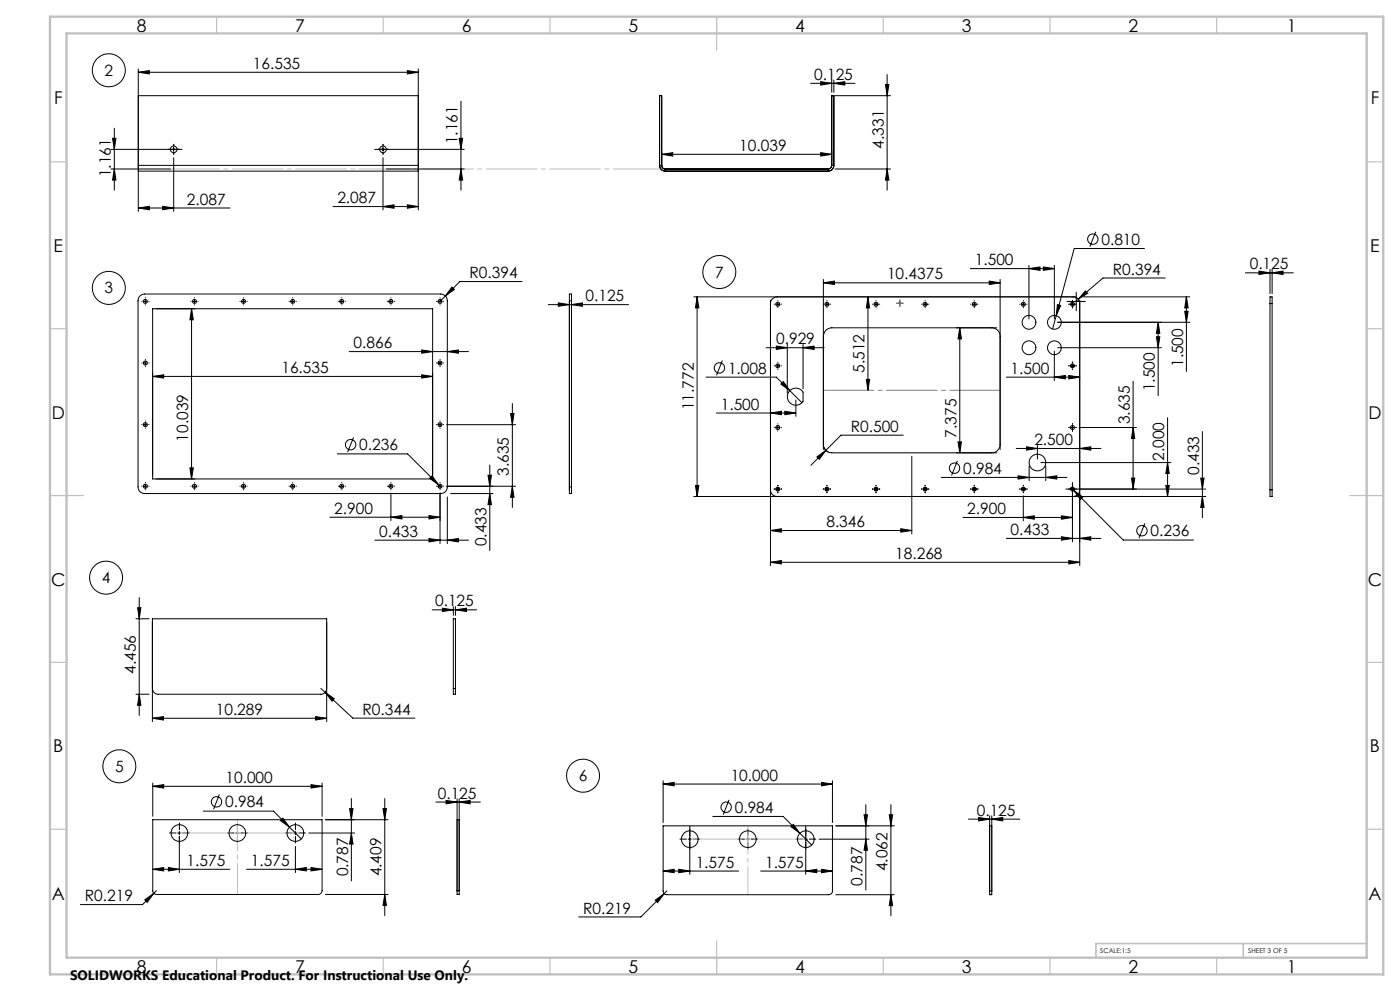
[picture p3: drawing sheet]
<svg xmlns="http://www.w3.org/2000/svg" width="420mm" height="297mm" viewBox="0 0 420 297" stroke-linecap="round" stroke-linejoin="round" font-family="sans-serif">
<g fill="none" stroke="#000" stroke-width=".3">
<path d="M34.3 38.4v18.6M41.5 21.7l3.3-.5v1zM41.5 20.7v29.6M41.5 21.7h84M41.5 28.7h84M122.2 21.2l3.3 .5-3.3 .5zM125.5 20.7v29.6M138.3 30.3v26.7M243.2 25h13.3M246.2 24.5l3.3 .5-3.3 .5zM249.5 24v3.7M250.2 25l3.2-.5v1z"/>
<path d="M250.2 24v3.7M250.5 28.7h16.7M265.6 25.4h1.1l-.6 3.3zM266.1 22.3v34.7M33.3 44.8h21.3M33.3 50.7h17.8M33.8 41.4h1l-.5 3.4zM34.3 50.7l.5 3.3h-1zM41.5 50.5v12.9M41.5 49.6h84v1.7h-84zM52.1 44.3v1M52.1 47.3v16.1"/>
<path d="M112.4 44.8h26.9M114.9 44.3v1M114.9 47.3v15.6M115.9 50.7h23.4M125.5 50.5v12.4M137.8 41.4h1l-.5 3.4zM138.3 50.7l.5 3.3h-1zM197.9 49.6h.6a1.09 1.09 0 0 0 1.1 1.1M197.9 49.6a1.75 1.75 0 0 0 1.7 1.7M197.9 49.6v-20.9h.6v21M198.5 46.2l3.3-.4v1zM198.5 46.2h51"/>
<path d="M199.6 50.7h48.8M199.6 51.3h48.8M199.6 50.7v.6M246.2 45.8l3.3 .4-3.3 .6zM248.4 50.7v.6M250.2 49.6h-.7a1.15 1.15 0 0 1-1.1 1.1M250.2 49.6a1.75 1.75 0 0 1-1.8 1.7M250.2 49.6v-20.9h-.7v21M250.5 50.7h16.7M266.1 50.7l.6 3.3h-1.1zM41.5 62.3l3.3-.5v1.1zM41.5 62.3h27.5"/>
<path d="M48.8 61.8l3.3 .5-3.3 .6zM99.9 61.9h25.6M114.9 61.9l3.3-.5v1zM122.2 61.4l3.3 .5-3.3 .5zM308.7 79.5v16.1M316.3 79.5v16.1M328.7 69.5l-1.7 4.4M343.3 74.5h-21l-5.4 20.1M42 88.7l1.4-.6h88.8a2.05 2.05 0 0 1 2 2v55.8a1.99 1.99 0 0 1-2 2h-88.8a1.93 1.93 0 0 1-2-2v-55.8l.2-.7zM43.1 90.3h1M43.6 89.8v1M45.8 92.5h84v51h-84z"/>
<path d="M57.5 92.5l.5 3.3h-1zM57.5 92.5v51M57.8 90.3h1M58.3 89.8v1M72.6 90.3h1M73.1 89.8v1M87.3 90.3h1M87.8 89.8v1M102 90.3h1M102.5 89.8v1M116.8 90.3h1M117.3 89.8v1"/>
<path d="M131.5 90.3h1M132 89.8v1M133.6 88.7l-1.4 1.4M135.6 86l.7 .7-2.7 2zM156.6 84.4h-18.6l-4.4 4.3M164.5 91.3h24.1M167.5 90.8l3.3 .5-3.3 .5zM170.8 90.1v-2h.6v2M170.8 90.1v56.8M170.8 90.1h.6M171.4 91.3l3.3-.5v1zM171.4 90.1v56.8"/>
<path d="M208.1 89h114.8M209.1 89l.6 3.3h-1.1zM209.1 89v59.8M231.1 90v79.5M232.8 91.2h1M233.2 89a1.99 1.99 0 0 0-2.1 2M233.3 90.7v1M247 84.8l3.3-.6v1.1zM247 83.7v51M247 84.8h53M247.6 91.2h1M248.1 90.7v1"/>
<path d="M260.4 89l.5 3.3h-1zM260.4 89v28M262.3 91.2h1M262.8 90.7v1M277 91.2h1M277.5 90.7v1M287.9 98.2l.5 3.4h-1zM287.9 98.2v37.5M291.1 80.5h25.2M291.8 91.2h1M292.3 90.7v1M296.8 84.2l3.2 .6-3.2 .5z"/>
<path d="M297.5 98.2a2.51 2.51 0 0 1 2.5 2.6M299 98.2h-49.4a2.57 2.57 0 0 0-2.6 2.6M300 83.7v51M306.5 91.2h1M307 90.7v1M308.7 80.5l3.3-.5v1zM313 80l3.3 .5-3.3 .5zM316.9 94.6l-1.1 4M317.2 91.3l1 .2-1.3 3.1zM317.3 96.6h39.6M320.1 90.3h5.5M321.2 91.2h1"/>
<path d="M321.7 90.7v1M321.9 89a1.99 1.99 0 0 1 2 2M322.7 89.1l1 1M322.9 87.6v5.5M323 90.1l-.1 .2M323.9 90v79.5M324.9 89h32M325.6 87.2l.7 .7-2.8 1.8zM347.5 96.6v22M347.5 96.6l.4 3.3h-1zM349.6 83.3h-18.7l-7.4 6.4M355.4 93.3h1l-.5 3.3z"/>
<path d="M355.9 89l.5 3.3h-1zM355.9 89v22.3M373.6 81.8h14.4M377.7 81.2l3.3 .6-3.3 .5zM381 80.7v7.3M381 91v-2h.6v2M381 91v55.8M381 91h.6M381.6 91v55.8M381.6 81.8l3.3-.6v1.1zM381.6 80.7v7.3M43.1 108.8h1"/>
<path d="M43.6 108.3v1M45.8 112.8l3.3-.5v1zM45.8 112.8h84M104.7 105.4h35.8M126.5 104.9l3.3 .5-3.3 .5zM126.5 112.3l3.3 .5-3.3 .5zM131.5 108.8h1M132 108.3v1M134.2 105.4l3.3-.5v1zM211.8 113h21.1l7.7 7.7M216.7 108.1l-1.8 4.4M229.8 104.2h17.5"/>
<path d="M232.8 109.6h1M232.9 103.7l3.3 .5-3.3 .5zM233.3 109.1v1M234.2 115.1l.8-.7 2 2.7zM236.2 103.2v14.7M236.9 117.2a2.51 2.51 0 0 1 4 .3v2.8a2.55 2.55 0 0 1-3.7 .6 2.55 2.55 0 0 1-.3-3.7zM238.8 119.9v4.9M240.9 104.2l3.3-.5v1zM240.9 103.2v13.3M259.9 113.7h1l-.5 3.3zM301.9 113h22M316.3 113l3.3-.5v1.1z"/>
<path d="M316.3 105.2v8.8M317.3 104.2h31.1M320.6 112.5l3.3 .5-3.3 .6zM321.2 109.6h1M321.7 109.1v1M339.9 114.3v32.3M346.9 100.9h1l-.4 3.3zM43.1 127.3h1M43.6 126.7v1.1M101.2 136h21.1l10.1 10.2M106.1 131.1l-1.8 4.4M131.5 127.3h1"/>
<path d="M132 126.7v1.1M134 127.3h20.7M146.9 139.4v25.6M153.2 124h1l-.5 3.3zM153.7 120.9v31.2M214.9 123.8h23.9M231.1 123.8l3.3-.5v1zM232.8 128.1h1M233.3 127.6v1M235.4 123.3l3.4 .5-3.4 .5zM245.1 136.9l2.7-1.9-2 2.7zM247 133.2a2.57 2.57 0 0 0 2.6 2.5h49.4"/>
<path d="M247.2 134.1l.5 .8 .9 .6M271 130.4h-18.7l-9 9M273.5 136.7v23.3M287.2 138.1l-1.7 4.4M287.4 132.4h1l-.5 3.3zM300 133.2a2.57 2.57 0 0 1-2.5 2.5M304.9 134.4h25.4M307.9 133.9l3.3 .5-3.3 .5zM308.8 139.6v4.5M311.2 133.4v4.2M312.2 138.6h39.1M313.7 139.6v4.5"/>
<path d="M321.2 128.1h1M321.7 127.6v1M323.7 128.1h17.2M323.9 134.4l3.3-.5v1zM339.9 128.1l.5 3.3h-1zM350.3 125.2v23.6M350.3 138.6l.5 3.3h-1.1zM360.7 129.4v25.7M43.1 145.7h1M43.6 145.2v1M57 140.2h1l-.5 3.3zM57.8 145.7h1"/>
<path d="M58.3 145.2v1M72.6 145.7h1M73.1 145.2v1M87.3 145.7h1M87.8 145.2v1M99 155h33M102 145.7h1M102.5 145.2v1M116.8 145.7h1M117.3 145.2v1M117.3 155l3.3-.5v1zM117.3 147.7v8.3"/>
<path d="M128.7 154.5l3.3 .5-3.3 .5zM128.9 143.3l.7-.7 2 2.7zM131.5 145.7h1M132 145.2v1M132 147.7v15.2M134.2 148.9v14M135.2 147.9h12.7M146.4 142.4h1l-.5 3.3zM146.9 147.9l.5 3.3h-1zM153.7 145.7l.5 3.3h-1zM154.7 145.7h-20.7M170.8 145.9h.6v2h-.6z"/>
<path d="M208.1 148.8h153.6M208.6 145.5h1.1l-.6 3.3zM231.1 146.8a1.99 1.99 0 0 0 2.1 2M231.1 159l3.3-.5v1zM231.1 159h42.4M232.8 146.6h1M233.3 146.1v1M247.6 146.6h1M248.1 146.1v1M262.3 146.6h1M262.8 146.1v1M270.2 158.5l3.3 .5-3.3 .5z"/>
<path d="M277 146.6h1M277.5 146.1v1M282.4 143.1h37.7M288.9 155.1h32.8M291.8 146.6h1M292.3 146.1v1M305.4 142.6l3.4 .5-3.4 .5zM306.5 146.6h1M307 155.1l3.3-.5v1zM307 146.1v1M307 148.6v7.5M313.7 143.1l3.3-.5v1z"/>
<path d="M318.4 154.6l3.3 .5-3.3 .5zM319.7 146.6h42M321.3 146.2l.9 .8M321.7 144.6v17.8M322.2 147l2.6 2-.7 .7zM322.2 147l14.8 14.9h21.1M323.9 146.8a1.99 1.99 0 0 1-2 2M339.4 143.3h1l-.5 3.3zM343.5 156.8l-1.8 4.5M349.7 145.5h1.1l-.5 3.3zM360.2 143.3h1l-.5 3.3zM360.7 148.8l.5 3.3h-1z"/>
<path d="M381 146.8v2h.6v-2M381 146.8h.6M41.8 179.1v35.3M112.4 161.9h28.1M128.7 161.4l3.3 .5-3.3 .5zM134.2 161.9l3.3-.5v1zM231.1 168.5l3.3-.5v1zM231.1 168.5h92.8M301.9 161.4h28.4M318.4 160.9l3.3 .5-3.3 .5zM320.6 168l3.3 .5-3.3 .5zM323.9 161.4l3.3-.5v1z"/>
<path d="M40.8 185.5h3.9M41.3 182.1h1l-.5 3.4zM129.6 182.8h13.4M132.7 182.3l3.3 .5-3.3 .5zM136 181.8v2.6M136.6 182.8l3.3-.5v1zM136.6 181.8v2.6M40.8 208.1h3.9M41.8 208.1l.5 3.3h-1zM45.7 206.3a1.75 1.75 0 0 0 1.8 1.8h48.7a1.75 1.75 0 0 0 1.8-1.8M45.7 215.3l3.3-.5v1zM45.7 216.3v-30.8h52.3v30.8"/>
<path d="M45.7 215.3h52.3M94.7 214.8l3.3 .5-3.3 .5zM96.2 206.3l1.3 1.2M97.5 207.5l2.8 1.9-.7 .7zM97.5 207.5l8.3 7.7h18.7M136 206.3v1.8h.6v-1.8M136 206.3v-20.8h.6v20.8M136 206.3h.6M45.8 235.7l3.3-.5v1zM45.8 234.7v9.9M45.8 235.7h50.8M65.8 238.1l-1.7 4.4"/>
<path d="M93.3 235.2l3.3 .5-3.3 .5zM96.6 234.7v9.9M105.4 239.3v24.7M115.4 239.3v35.1M133.8 239.9l3.3 .5-3.3 .5zM137.1 239.4v27.6M137.8 239.4v27.6M198.9 235l3.3-.5v1zM198.9 234v12.5M198.9 235h50.8M218.7 239.7l-1.7 4.5M246.5 234.5l3.2 .5-3.2 .5z"/>
<path d="M249.7 234v12.5M45.8 245.7h50.8v21.2a1.21 1.21 0 0 1-1.1 1.2h-48.6a1.15 1.15 0 0 1-1.1-1.2zM50.5 260l3.3 .5-3.3 .5zM53.3 249.7h1M53.8 249.2v1M53.8 250.6v10.9M61 243.1h21.1l8.3 8.3M70.7 249.7h1M71.2 249.2v1M84.1 245.9l.8-.7 2 2.7zM88.1 249.7h1M88.6 249.2v1"/>
<path d="M88.6 253.6v7.9M92.6 249.7h13.8M93.3 260l3.3 .5-3.3 .5zM104.9 242.4h1l-.5 3.3zM105.4 249.7l.5 3.3h-1zM114.9 242.4h1l-.5 3.3zM116.4 245.7h-18.8M130.8 240.4h13.3M137.1 245.7h.7M137.8 240.4l3.2-.5v1zM198.9 247.5h50.8v19.5a1.09 1.09 0 0 1-1.1 1.1h-48.5a1.09 1.09 0 0 1-1.2-1.1zM206.4 251.5h1"/>
<path d="M206.9 247.5v14.5M213.9 244.7h21l5.1 5M223.8 251.5h1M224.3 251v1M238 247l2 2.7-2.7-1.9zM240 249.7l3.5 3.6M241.2 251.5h1.1M241.7 247.5v14.5M245.7 251.5h15M259.2 244.2h1l-.4 3.3zM259.8 251.5l.4 3.3h-1zM259.8 241.2v25.5"/>
<path d="M266.8 244.2h1l-.5 3.3zM267.3 241.2v33.3M268.3 247.5h-17.5M290.5 245.5h15.4M293.6 245l3.3 .5-3.3 .5zM296.9 247.5h.6M296.9 244.5v22.6M297.5 245.5l3.3-.5v1zM297.5 244.5v22.6M43.4 269.7l2.7-2-1.9 2.7zM45.8 260.5l3.3-.5v1zM45.8 260.5h23.1"/>
<path d="M46.9 266.9l-4.1 4.2h-18.7M74 260.5h22.6M88.6 260.5l3.3-.5v1zM97.6 268.1h18.8M115.4 268.1l.5 3.3h-1zM137.1 266.9h.7v1.2h-.7zM196.6 269.8l2.6-2-1.9 2.7zM198.9 261.1l3.3-.6v1zM198.9 261.1h22.7M200.1 267l-7.8 7.8h-18.7M203.6 260.5l3.3 .6-3.3 .4zM228.2 261.1h21.5"/>
<path d="M241.7 261.1l3.3-.6v1zM246.5 260.5l3.2 .6-3.2 .4zM250.8 268.1h17.5M267.3 268.1l.5 3.3h-1zM296.9 267h.6v1.1h-.6z"/>
<circle cx="32.6" cy="21.1" r="4.9"/>
<circle cx="52.1" cy="44.8" r=".99"/>
<circle cx="114.9" cy="44.8" r="1"/>
<circle cx="327.8" cy="71.7" r="1.55"/>
<circle cx="32.6" cy="86.3" r="4.9"/>
<circle cx="43.6" cy="90.3" r=".59"/>
<circle cx="58.3" cy="90.3" r=".59"/>
<circle cx="73.1" cy="90.3" r=".6"/>
<circle cx="87.8" cy="90.3" r=".59"/>
<circle cx="102.5" cy="90.3" r=".6"/>
<circle cx="117.3" cy="90.3" r=".6"/>
<circle cx="132" cy="90.3" r=".59"/>
<circle cx="215.8" cy="81.5" r="4.9"/>
<circle cx="233.3" cy="91.2" r=".6"/>
<circle cx="248.1" cy="91.2" r=".61"/>
<circle cx="262.8" cy="91.2" r=".61"/>
<circle cx="277.5" cy="91.2" r=".6"/>
<circle cx="292.3" cy="91.2" r=".61"/>
<circle cx="307" cy="91.2" r=".6"/>
<circle cx="308.7" cy="96.6" r="2.07"/>
<circle cx="316.3" cy="96.6" r="2.07"/>
<circle cx="321.7" cy="91.2" r=".6"/>
<circle cx="43.6" cy="108.8" r=".6"/>
<circle cx="132" cy="108.8" r=".6"/>
<circle cx="215.8" cy="110.3" r="1.55"/>
<circle cx="233.3" cy="109.7" r=".59"/>
<circle cx="308.7" cy="104.2" r="2.07"/>
<circle cx="316.3" cy="104.2" r="2.07"/>
<circle cx="321.7" cy="109.7" r=".59"/>
<circle cx="43.6" cy="127.3" r=".59"/>
<circle cx="105.2" cy="133.3" r="1.55"/>
<circle cx="132" cy="127.3" r=".59"/>
<circle cx="233.3" cy="128.1" r=".6"/>
<circle cx="311.2" cy="138.6" r="2.5"/>
<circle cx="321.7" cy="128.1" r=".6"/>
<circle cx="43.6" cy="145.7" r=".6"/>
<circle cx="58.3" cy="145.7" r=".6"/>
<circle cx="73.1" cy="145.7" r=".61"/>
<circle cx="87.8" cy="145.7" r=".6"/>
<circle cx="102.5" cy="145.7" r=".61"/>
<circle cx="117.3" cy="145.7" r=".61"/>
<circle cx="132" cy="145.7" r=".6"/>
<circle cx="233.3" cy="146.6" r=".59"/>
<circle cx="248.1" cy="146.6" r=".6"/>
<circle cx="262.8" cy="146.6" r=".6"/>
<circle cx="277.5" cy="146.6" r=".59"/>
<circle cx="286.3" cy="140.3" r="1.56"/>
<circle cx="292.3" cy="146.6" r=".6"/>
<circle cx="307" cy="146.6" r=".59"/>
<circle cx="321.7" cy="146.6" r=".59"/>
<circle cx="342.6" cy="159.1" r="1.55"/>
<circle cx="31.8" cy="173.1" r="4.9"/>
<circle cx="35.8" cy="229.7" r="4.9"/>
<circle cx="174.9" cy="232.5" r="4.9"/>
<circle cx="53.8" cy="249.7" r="2.49"/>
<circle cx="65" cy="240.3" r="1.55"/>
<circle cx="71.2" cy="249.7" r="2.5"/>
<circle cx="88.6" cy="249.7" r="2.5"/>
<circle cx="206.9" cy="251.5" r="2.5"/>
<circle cx="217.8" cy="241.9" r="1.55"/>
<circle cx="224.3" cy="251.5" r="2.5"/>
<circle cx="241.7" cy="251.5" r="2.5"/>
</g>
<g fill="none" stroke="#000" stroke-width=".3" stroke-dasharray="15.2 1.3 1.3 1.3">
<path d="M51.1 44.7h-.5M52.1 43.7v-.5M52.1 45.7v.5M53.1 44.7h.5M113.9 44.7h-.5M114.9 43.7v-.5M114.9 45.7v.5M115.9 44.7h.5M42.6 90.3h-.1M43.6 89.3v-.1M43.6 91.3v.1M44.6 90.3h.1"/>
<path d="M57.4 90.3h-.1M58.4 89.3v-.1M58.4 91.3v.1M59.4 90.3h.1M72.1 90.3h-.1M73.1 89.3v-.1M73.1 91.3v.1M74.1 90.3h.1M86.8 90.3h-.1M87.8 89.3v-.1M87.8 91.3v.1M88.8 90.3h.1"/>
<path d="M101.6 90.3h-.1M102.6 89.3v-.1M102.6 91.3v.1M103.6 90.3h.1M116.3 90.3h-.1M117.3 89.3v-.1M117.3 91.3v.1M118.3 90.3h.1M131 90.3h-.1M132 89.3v-.1M132 91.3v.1M133 90.3h.1"/>
<path d="M232.4 91.2h-.1M233.4 90.2v-.1M233.4 92.2v.1M234.4 91.2h.1M247.1 91.2h-.1M248.1 90.2v-.1M248.1 92.2v.1M249.1 91.2h.1M261.8 91.2h-.1M262.8 90.2v-.1M262.8 92.2v.1M263.8 91.2h.1"/>
<path d="M276.6 91.2h-.1M277.6 90.2v-.1M277.6 92.2v.1M278.6 91.2h.1M291.3 91.2h-.1M292.3 90.2v-.1M292.3 92.2v.1M293.3 91.2h.1M306 91.2h-.1M307 90.2v-.1M307 92.2v.1M308 91.2h.1"/>
<path d="M320.8 91.2h-.1M321.8 92.2v.1M321.8 90.2v-.1M322.8 91.2h.1M42.6 108.8h-.1M43.6 107.8v-.1M43.6 109.8v.1M44.6 108.8h.1M131 108.8h-.1M132 107.8v-.1M132 109.8v.1M133 108.8h.1"/>
<path d="M232.4 109.6h-.1M233.4 108.6v-.1M233.4 110.6v.1M234.4 109.6h.1M320.8 109.6h-.1M321.8 110.6v.1M321.8 108.6v-.1M322.8 109.6h.1M42.6 127.2h-.1M43.6 126.2v-.1M43.6 128.2v.1M44.6 127.2h.1"/>
<path d="M131 127.2h-.1M132 126.2v-.1M132 128.2v.1M133 127.2h.1M232.4 128.1h-.1M233.4 127.1v-.1M233.4 129.1v.1M234.4 128.1h.1M320.8 128.1h-.1M321.8 129.1v.1M321.8 127.1v-.1M322.8 128.1h.1"/>
<path d="M42.6 145.7h-.1M43.6 144.7v-.1M43.6 146.7v.1M44.6 145.7h.1M57.4 145.7h-.1M58.4 144.7v-.1M58.4 146.7v.1M59.4 145.7h.1M72.1 145.7h-.1M73.1 144.7v-.1M73.1 146.7v.1M74.1 145.7h.1"/>
<path d="M86.8 145.7h-.1M87.8 144.7v-.1M87.8 146.7v.1M88.8 145.7h.1M101.6 145.7h-.1M102.6 144.7v-.1M102.6 146.7v.1M103.6 145.7h.1M116.3 145.7h-.1M117.3 144.7v-.1M117.3 146.7v.1M118.3 145.7h.1"/>
<path d="M131 145.7h-.1M132 144.7v-.1M132 146.7v.1M133 145.7h.1M232.4 146.6h-.1M233.4 147.6v.1M233.4 145.6v-.1M234.4 146.6h.1M247.1 146.6h-.1M248.1 147.6v.1M248.1 145.6v-.1M249.1 146.6h.1"/>
<path d="M261.8 146.6h-.1M262.8 147.6v.1M262.8 145.6v-.1M263.8 146.6h.1M276.6 146.6h-.1M277.6 147.6v.1M277.6 145.6v-.1M278.6 146.6h.1M291.3 146.6h-.1M292.3 147.6v.1M292.3 145.6v-.1M293.3 146.6h.1"/>
<path d="M306 146.6h-.1M307 147.6v.1M307 145.6v-.1M308 146.6h.1M320.8 146.6h-.1M321.8 147.6v.1M321.8 145.6v-.1M322.8 146.6h.1M52.8 249.6h-2M53.8 248.6v-2M53.8 250.6v2M54.8 249.6h2"/>
<path d="M70.2 249.6h-2M71.2 248.6v-2M71.2 250.6v2M72.2 249.6h2M87.6 249.6h-2M88.6 248.6v-2M88.6 250.6v2M89.6 249.6h2M206 251.5h-2M207 250.5v-2M207 252.5v2M208 251.5h2"/>
<path d="M223.4 251.5h-2M224.4 250.5v-2M224.4 252.5v2M225.4 251.5h2M240.8 251.5h-2M241.8 250.5v-2M241.8 252.5v2M242.8 251.5h2"/>
</g>
<path d="M269.5 90.9h-.5M270 91.4v.5M270 90.4v-.5M270.5 90.9h.5" fill="none" stroke="#808000" stroke-width=".3" stroke-dasharray="15.2 1.3 1.3 1.3"/>
<path d="M269.5 90.9h.9M269.9 90.4v1" fill="none" stroke="#808000" stroke-width=".3"/>
<path d="M299.8 117h-52.5" fill="none" stroke="#808080" stroke-width=".3" stroke-dasharray="15.2 1.3 1.3 1.3" stroke-dashoffset=".4"/>
<path d="M53.8 249.6h34.8M241.8 251.5h-34.8" fill="none" stroke="#c0c0c0" stroke-width=".3" stroke-dasharray="15.2 1.3 1.3 1.3" stroke-dashoffset="-.3"/>
<path d="M71.2 245.6v22.4" fill="none" stroke="#c0c0c0" stroke-width=".3" stroke-dasharray="15.2 1.3 1.3 1.3" stroke-dashoffset="5.9"/>
<path d="M199.6 50.6h-149.4" fill="none" stroke="#c0c0c0" stroke-width=".3" stroke-dasharray="15.2 1.3 1.3 1.3" stroke-dashoffset="-.4"/>
<path d="M224.4 247.5v20.6" fill="none" stroke="#c0c0c0" stroke-width=".3" stroke-dasharray="15.2 1.3 1.3 1.3" stroke-dashoffset="6.8"/>
<g fill="none" stroke="#c0c0c0" stroke-width=".35">
<path d="M65 5v5M115 5v5M165 5v5M215 5v10M265 5v5M315 5v5M365 5v5M15 48.5h5M410 48.5h5M15 98.5h5M410 98.5h5M15 148.5h10"/>
<path d="M405 148.5h10M15 198.5h5M410 198.5h5M15 248.5h5M410 248.5h5M65 287v5M115 287v5M165 287v5M215 282v10M265 287v5M315 287v5M365 287v5"/>
</g>
<path d="M373 282.8v4.2M410 282.8h-81.2v4.2" fill="none" stroke="#c0c0c0" stroke-width=".5"/>
<path d="M15 5h400v287h-400zM20 10h390v277h-390z" fill="none" stroke="#c0c0c0" stroke-width=".7"/>
<g fill="#000">
<path d="M33.8 41.4h1l-.5 3.4zM34.3 50.7l.5 3.3h-1zM265.6 25.4h1.1l-.6 3.3zM266.1 50.7l.6 3.3h-1.1z"/>
<path d="M137.8 41.4h1l-.5 3.4zM138.3 50.7l.5 3.3h-1z"/>
<path d="M198.5 46.2l3.3-.4v1zM246.2 45.8l3.3 .4-3.3 .6z"/>
<path d="M287.9 98.2l.5 3.4h-1zM287.4 132.4h1l-.5 3.3z"/>
<path d="M296.8 84.2l3.2 .6-3.2 .5zM247 84.8l3.3-.6v1.1z"/>
<path d="M45.8 112.8l3.3-.5v1zM126.5 112.3l3.3 .5-3.3 .5zM128.7 161.4l3.3 .5-3.3 .5zM134.2 161.9l3.3-.5v1z"/>
<path d="M134.2 105.4l3.3-.5v1zM126.5 104.9l3.3 .5-3.3 .5z"/>
<path d="M259.9 113.7h1l-.5 3.3zM260.4 89l.5 3.3h-1z"/>
<path d="M153.2 124h1l-.5 3.3zM153.7 145.7l.5 3.3h-1z"/>
<path d="M231.1 123.8l3.3-.5v1zM235.4 123.3l3.4 .5-3.4 .5z"/>
<path d="M128.7 154.5l3.3 .5-3.3 .5zM117.3 155l3.3-.5v1z"/>
<path d="M270.2 158.5l3.3 .5-3.3 .5zM231.1 159l3.3-.5v1zM313.7 143.1l3.3-.5v1zM305.4 142.6l3.4 .5-3.4 .5z"/>
<path d="M318.4 154.6l3.3 .5-3.3 .5zM307 155.1l3.3-.5v1z"/>
<path d="M339.4 143.3h1l-.5 3.3zM339.9 128.1l.5 3.3h-1zM355.4 93.3h1l-.5 3.3zM355.9 89l.5 3.3h-1zM208.6 145.5h1.1l-.6 3.3zM209.1 89l.6 3.3h-1.1zM146.4 142.4h1l-.5 3.3zM146.9 147.9l.5 3.3h-1zM57.5 92.5l.5 3.3h-1zM57 140.2h1l-.5 3.3z"/>
<path d="M360.2 143.3h1l-.5 3.3zM360.7 148.8l.5 3.3h-1zM347.5 96.6l.4 3.3h-1zM346.9 100.9h1l-.4 3.3zM350.3 138.6l.5 3.3h-1.1zM349.7 145.5h1.1l-.5 3.3z"/>
<path d="M231.1 168.5l3.3-.5v1zM320.6 168l3.3 .5-3.3 .5zM232.9 103.7l3.3 .5-3.3 .5zM240.9 104.2l3.3-.5v1zM308.7 80.5l3.3-.5v1zM313 80l3.3 .5-3.3 .5z"/>
<path d="M318.4 160.9l3.3 .5-3.3 .5zM323.9 161.4l3.3-.5v1zM316.3 113l3.3-.5v1.1zM320.6 112.5l3.3 .5-3.3 .6zM307.9 133.9l3.3 .5-3.3 .5zM323.9 134.4l3.3-.5v1z"/>
<path d="M93.3 235.2l3.3 .5-3.3 .5zM45.8 235.7l3.3-.5v1zM137.8 240.4l3.2-.5v1zM133.8 239.9l3.3 .5-3.3 .5zM136.6 182.8l3.3-.5v1zM132.7 182.3l3.3 .5-3.3 .5zM48.8 61.8l3.3 .5-3.3 .6zM41.5 62.3l3.3-.5v1.1zM381.6 81.8l3.3-.6v1.1zM377.7 81.2l3.3 .6-3.3 .5zM171.4 91.3l3.3-.5v1zM167.5 90.8l3.3 .5-3.3 .5zM246.5 234.5l3.2 .5-3.2 .5zM198.9 235l3.3-.5v1zM203.6 260.5l3.3 .6-3.3 .4zM198.9 261.1l3.3-.6v1zM297.5 245.5l3.3-.5v1zM293.6 245l3.3 .5-3.3 .5z"/>
<path d="M84.1 245.9l2.8 2-2-2.7zM43.4 269.7l.8 .7 1.9-2.7zM45.7 215.3l3.3-.5v1zM94.7 214.8l3.3 .5-3.3 .5zM97.5 207.5l2.1 2.6 .7-.7zM41.5 21.7l3.3-.5v1zM122.2 21.2l3.3 .5-3.3 .5zM114.9 61.9l3.3-.5v1zM122.2 61.4l3.3 .5-3.3 .5zM246.2 24.5l3.3 .5-3.3 .5zM250.2 25l3.2-.5v1zM325.6 87.2l-2.1 2.5 2.8-1.8zM245.1 136.9l.7 .8 2-2.7zM322.2 147l1.9 2.7 .7-.7zM235 114.4l-.8 .7 2.8 2zM317.2 91.3l-.3 3.3 1.3-3.1zM135.6 86l-2 2.7 2.7-2zM128.9 143.3l2.7 2-2-2.7zM238 247l-.7 .8 2.7 1.9zM196.6 269.8l.7 .7 1.9-2.7z"/>
<path d="M105.4 249.7l.5 3.3h-1zM104.9 242.4h1l-.5 3.3zM41.8 208.1l.5 3.3h-1zM41.3 182.1h1l-.5 3.4zM259.8 251.5l.4 3.3h-1zM259.2 244.2h1l-.4 3.3z"/>
<path d="M50.5 260l3.3 .5-3.3 .5zM45.8 260.5l3.3-.5v1z"/>
<path d="M88.6 260.5l3.3-.5v1zM93.3 260l3.3 .5-3.3 .5z"/>
<path d="M115.4 268.1l.5 3.3h-1zM114.9 242.4h1l-.5 3.3z"/>
<path d="M241.7 261.1l3.3-.6v1zM246.5 260.5l3.2 .6-3.2 .4z"/>
<path d="M267.3 268.1l.5 3.3h-1zM266.8 244.2h1l-.5 3.3z"/>
</g>
<g font-size="5.3">
<text x="41" y="9.5">8</text>
<text x="88.5" y="9.5">7</text>
<text x="138.5" y="9.5">6</text>
<text x="188.5" y="9.5">5</text>
<text x="238.5" y="9.5">4</text>
<text x="288.5" y="9.5">3</text>
<text x="338.5" y="9.5">2</text>
<text x="386" y="9.5">1</text>
<text x="16.2" y="31.2">F</text>
<text x="411.2" y="31.2">F</text>
<text x="16.1" y="75.5">E</text>
<text x="411.1" y="75.5">E</text>
<text x="15.5" y="125.5">D</text>
<text x="410.5" y="125.5">D</text>
<text x="15.4" y="175.5">C</text>
<text x="410.4" y="175.5">C</text>
<text x="16" y="225.5">B</text>
<text x="411" y="225.5">B</text>
<text x="15.5" y="269.7">A</text>
<text x="410.5" y="269.7">A</text>
<text x="41" y="291.5">8</text>
<text x="88.5" y="291.5">7</text>
<text x="138.5" y="291.5">6</text>
<text x="188.5" y="291.5">5</text>
<text x="238.5" y="291.5">4</text>
<text x="288.5" y="291.5">3</text>
<text x="338.5" y="291.5">2</text>
<text x="386" y="291.5">1</text>
</g>
<g font-size="4.7">
<text x="31.4" y="22.7">2</text>
<text x="75.9" y="20.6">16.535</text>
<text x="244.2" y="24">0.125</text>
<text x="137.3" y="43.2" transform="rotate(-90 137.3 43.2)">1.161</text>
<text x="221.8" y="45.2">10.039</text>
<text x="265.1" y="44.6" transform="rotate(-90 265.1 44.6)">4.331</text>
<text x="33.3" y="53.1" transform="rotate(-90 33.3 53.1)">1.161</text>
<text x="56.1" y="61.3">2.087</text>
<text x="101.2" y="60.9">2.087</text>
<text x="330.4" y="73.4">0.810</text>
<text x="140.9" y="83.3">R0.394</text>
<text x="214.5" y="83.2">7</text>
<text x="266.1" y="83.7">10.4375</text>
<text x="292.4" y="79.5">1.500</text>
<text x="333.8" y="82.3">R0.394</text>
<text x="374.9" y="80.7">0.125</text>
<text x="31.4" y="87.9">3</text>
<text x="175.6" y="90.3">0.125</text>
<text x="106.1" y="104.3">0.866</text>
<text x="232.8" y="103.2">0.929</text>
<text x="84.4" y="111.8">16.535</text>
<text x="218.4" y="112">1.008</text>
<text x="259.4" y="111.8" transform="rotate(-90 259.4 111.8)">5.512</text>
<text x="303.2" y="112">1.500</text>
<text x="354.9" y="110" transform="rotate(-90 354.9 110)">1.500</text>
<text x="346.5" y="117.3" transform="rotate(-90 346.5 117.3)">1.500</text>
<text x="208.1" y="122.9" transform="rotate(-90 208.1 122.9)">11.772</text>
<text x="216.2" y="122.7">1.500</text>
<text x="255.2" y="129.4">R0.500</text>
<text x="286.9" y="131.1" transform="rotate(-90 286.9 131.1)">7.375</text>
<text x="338.9" y="127.2" transform="rotate(-90 338.9 127.2)">3.635</text>
<text x="56.5" y="132.3" transform="rotate(-90 56.5 132.3)">10.039</text>
<text x="107.8" y="135">0.236</text>
<text x="310.3" y="133.4">2.500</text>
<text x="152.7" y="142.6" transform="rotate(-90 152.7 142.6)">3.635</text>
<text x="288.9" y="142">0.984</text>
<text x="349.3" y="138.1" transform="rotate(-90 349.3 138.1)">2.000</text>
<text x="359.7" y="142.3" transform="rotate(-90 359.7 142.3)">0.433</text>
<text x="100.3" y="154">2.900</text>
<text x="290.2" y="154.1">2.900</text>
<text x="113.7" y="160.9">0.433</text>
<text x="247.9" y="158">8.346</text>
<text x="303.2" y="160.3">0.433</text>
<text x="345.2" y="160.8">0.236</text>
<text x="145.9" y="163.7" transform="rotate(-90 145.9 163.7)">0.433</text>
<text x="268.6" y="167.5">18.268</text>
<text x="30.5" y="174.8">4</text>
<text x="130.5" y="181.7">0.125</text>
<text x="40.8" y="202" transform="rotate(-90 40.8 202)">4.456</text>
<text x="64.7" y="214.2">10.289</text>
<text x="108.7" y="214.2">R0.344</text>
<text x="34.5" y="231.3">5</text>
<text x="219.2" y="234">10.000</text>
<text x="67.6" y="234.6">10.000</text>
<text x="131.3" y="239.4">0.125</text>
<text x="173.6" y="234.1">6</text>
<text x="67.5" y="242">0.984</text>
<text x="220.4" y="243.6">0.984</text>
<text x="293" y="244.5">0.125</text>
<text x="56" y="259.5">1.575</text>
<text x="75.3" y="259.5">1.575</text>
<text x="104.4" y="262.7" transform="rotate(-90 104.4 262.7)">0.787</text>
<text x="114.4" y="262.7" transform="rotate(-90 114.4 262.7)">4.409</text>
<text x="208.7" y="260">1.575</text>
<text x="229.5" y="260">1.575</text>
<text x="266.3" y="261.2" transform="rotate(-90 266.3 261.2)">4.062</text>
<text x="258.7" y="265.4" transform="rotate(-90 258.7 265.4)">0.787</text>
<text x="25.4" y="270.1">R0.219</text>
<text x="174.9" y="273.8">R0.219</text>
</g>
<text font-size="4.1" x="21" y="293.7">SOLIDWORKS Educational Product. For Instructional Use Only.</text>
<g font-size="2">
<text x="330.1" y="285.6">SCALE:1:5</text>
<text x="374.5" y="285.6">SHEET 3 OF 5</text>
</g>
</svg>
